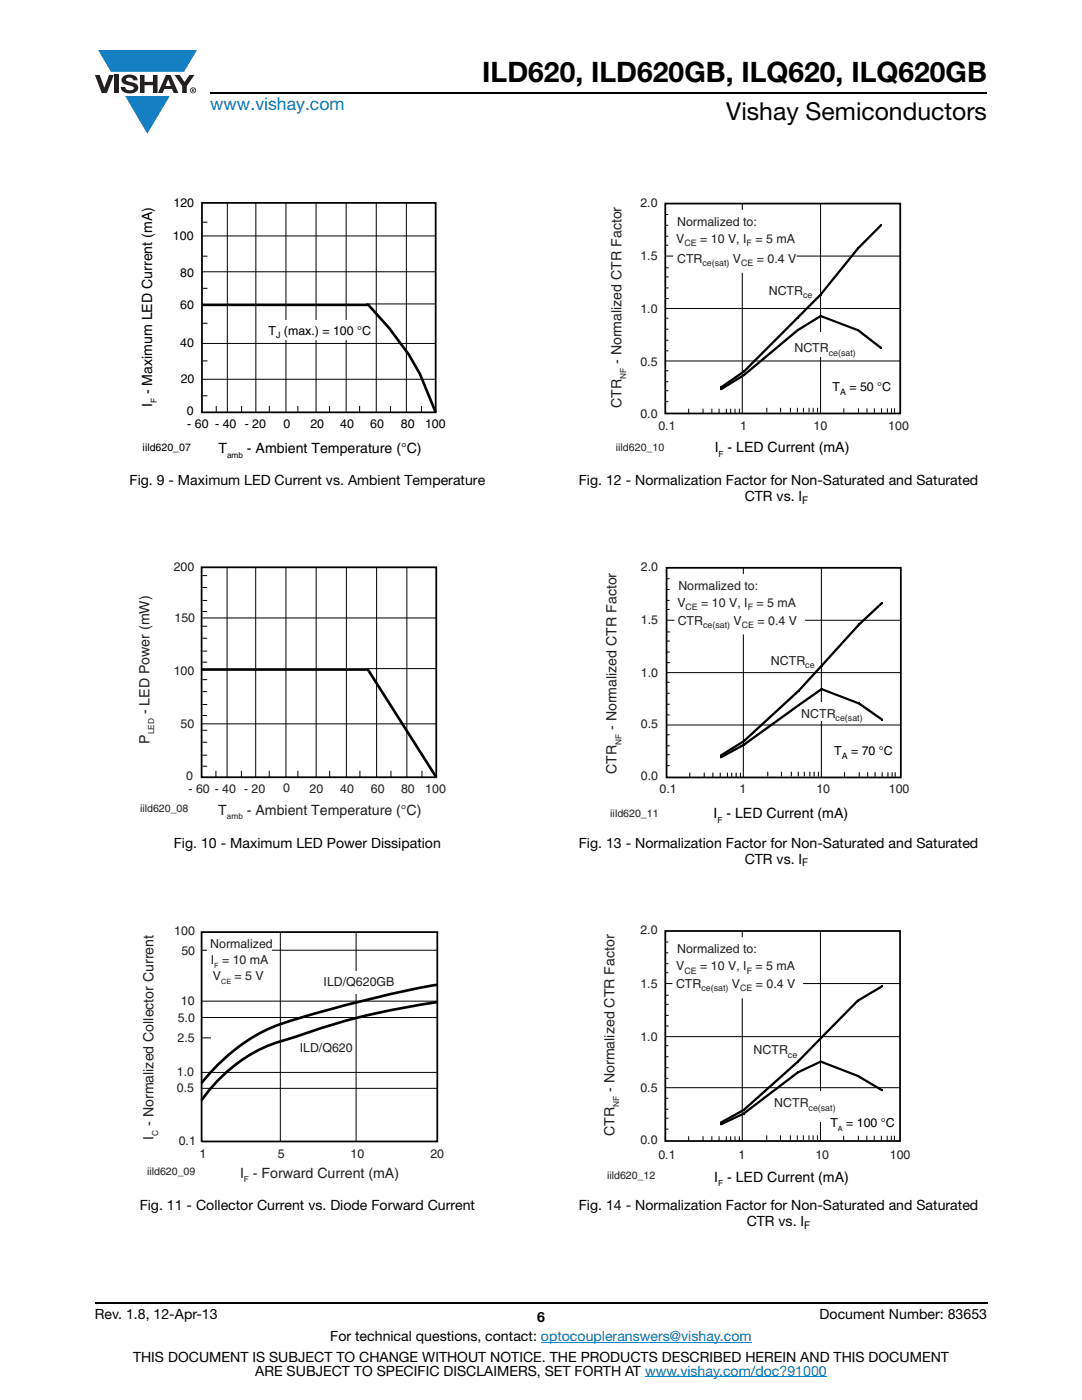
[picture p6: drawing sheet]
<svg xmlns="http://www.w3.org/2000/svg" width="216mm" height="279mm" viewBox="0 0 216 279" stroke-linecap="round" stroke-linejoin="round" font-family="sans-serif">
<g fill="#147fc3">
<path d="M19.6 10h19.7l-2.6 4.3h-1.1h-13.5z"/>
<path d="M25 19.2h8.9l-4.5 7.5z"/>
</g>
<g fill="#231f20">
<path d="M18.9 15h1l.9 2.5 1-2.5h.9l-1.4 3.6h-1z"/>
<path d="M22.9 15h.9v3.6h-.9z"/>
<path d="M24.6 15.3a2.1 2.1 0 0 1 2.8 .3l.1 .4h-.9a.79 .79 0 0 0-.7-.5 .79 .79 0 0 0-.8 .4l.3 .3 1 .2a1.08 1.08 0 0 1 1.2 1 1.08 1.08 0 0 1-1.1 1.2 1.73 1.73 0 0 1-2.4-1.2h.9a.96 .96 0 0 0 .8 .6 .96 .96 0 0 0 .9-.4 1.31 1.31 0 0 0-1.2-.6 1.03 1.03 0 0 1-1.1-.6 1.03 1.03 0 0 1 .2-1.1z"/>
<path d="M27.9 15h.9v1.3h1.7v-1.3h.9v3.6h-.9v-1.6h-1.7v1.6h-.9z"/>
<path d="M34.8 15h1.1l.9 1.4 1-1.4h1l-1.5 2.2v1.4h-.9v-1.4z"/>
<path d="M33.6 15.9l.5 1.3h-1.1zM33.1 15l-1.6 3.6h1l.3-.8h1.5l.3 .8h1l-1.6-3.6z"/>
<path d="M38.1 18a.46 .46 0 0 1 .9 0 .46 .46 0 0 1-.9 0zM37.9 18a.6 .6 0 0 0 1.2 0 .6 .6 0 0 0-1.2 0z"/>
<path d="M38.4 17.8h.2v.2h-.2zM38.3 17.7v.7h.1v-.3l.4 .3-.2-.3 .2-.2-.1-.2z"/>
</g>
<path d="M42 18.6h155M18.9 260h178.1" fill="none" stroke="#000" stroke-width=".36"/>
<path d="M107.9 267.9h42.1M128.7 274.8h36.3" fill="none" stroke="#007ec4" stroke-width=".2"/>
<path d="M40.3 40.5h46.6v41.8h-46.6z" fill="none" stroke="#000" stroke-width=".35"/>
<g fill="none" stroke="#000" stroke-width=".2">
<path d="M40.3 47.1h46.6M40.3 54.2h46.6M40.5 44.3h.9M40.5 51.1h.9M40.5 57.5h.9M45.4 40.5v41.8M51.1 40.5v41.8M57.1 40.5v41.8M63.1 40.5v41.8M69.1 40.5v41.8M75.1 40.5v41.8M81.1 40.5v41.8"/>
<path d="M40.3 68.5h46.6M40.3 75.7h46.6M40.5 64.5h.9M40.5 72h.9M40.5 79h.9M73 60.7h13.9M43.1 81v1.3M48.2 81v1.3M53.7 81v1.3M59.4 81v1.3M65.8 81v1.3M71.8 81v1.3"/>
<path d="M77.9 81v1.3M84.1 81v1.3"/>
</g>
<path d="M40.3 60.8h33.2l4.1 4.6 4 5.3 2.2 3.9 3.1 7.7" fill="none" stroke="#000" stroke-width=".53"/>
<path d="M52.3 64h19v3.8h-19z" fill="#fff"/>
<path d="M40.2 113.2h46.9v41.9h-46.9zM40.2 186h47.1v41.8h-47.1z" fill="none" stroke="#000" stroke-width=".35"/>
<g fill="none" stroke="#000" stroke-width=".2">
<path d="M40.4 119.8h.9M40.4 117.3h.9M40.4 114.9h.9M45.3 113.2v41.9M51 113.2v41.9M57.1 113.2v41.9M63.1 113.2v41.9M69.1 113.2v41.9M75.1 113.2v41.9M81.2 113.2v41.9M40.4 123.3h46.8M40.4 122h.9"/>
<path d="M40.4 129.9h.9M40.4 132.1h.9M40.4 127.4h.9M40.4 125h.9M40.4 138h.9M40.4 135.6h.9M73.2 133.4h14M40.2 144.5h46.9M40.4 150.7h.9M40.4 152.9h.9M40.4 148.1h.9M40.4 145.7h.9"/>
<path d="M40.4 140.6h.9M40.4 142.8h.9M43.1 153.8v1.3M48.2 153.8v1.3M53.7 153.8v1.3M59.4 153.8v1.3M65.8 153.8v1.3M71.8 153.8v1.3M78 153.8v1.3M84.2 153.8v1.3M71.1 186v41.8"/>
</g>
<path d="M40.2 133.6h33.2l13.7 21.5" fill="none" stroke="#000" stroke-width=".53"/>
<path d="M69.8 193.9h1.9v4.4h-1.9z" fill="#fff"/>
<path d="M40.1 199.8h47.1M40.2 189.6h47.1M55.9 186v41.8M40.1 214h47.1M40.2 203.1h47.1M40.2 217.2h47.1M40.3 207.1h1.8" fill="none" stroke="#000" stroke-width=".2"/>
<path d="M87.3 196.5a247.4 247.4 0 0 0-31.4 7.9 37 37 0 0 0-15.7 11.7M87.3 200a144.6 144.6 0 0 0-30.1 7.5 30.5 30.5 0 0 0-17 12.1" fill="none" stroke="#000" stroke-width=".53"/>
<path d="M41.4 187.6h12.9v11.5h-12.9z" fill="#fff"/>
<g fill="#000">
<path d="M163.6 58.6h.3v.4l-4.6 4.6h-.3v-.4zM163.6 58.6h.3v.4h-.3zM171.1 49.3h.3v.4l-7.5 9.3h-.3v-.4zM171.1 49.3h.3v.4h-.3zM175.7 44.7h.3v.4l-4.6 4.6h-.3v-.4zM175.7 44.7h.3v.4h-.3zM143.7 77.5h.3v.4h-.3zM143.7 77.1h.3v.4h-.3zM143.7 77.5l4.6-2.8h.3v.3l-4.6 2.9h-.3zM148.3 74.7h.3v.3h-.3zM143.7 77.1l4.6-3.2h.3v.4l-4.6 3.2h-.3zM148.3 73.9h.3v.4h-.3z"/>
<path d="M148.3 74.6l10.7-8.9h.3v.4l-10.7 8.9h-.3zM159 65.7h.3v.4h-.3zM159 63.2h.3v.4l-10.7 10.7h-.3v-.4zM159 63.2h.3v.4h-.3zM159 65.7l4.6-2.8h.3v.3l-4.6 2.9h-.3zM163.6 62.9l7.8 2.8v.4l-7.8-2.9zM163.6 62.9h.3v.3h-.3zM171.1 65.7h.3l4.6 3.6v.4h-.3l-4.6-3.6zM171.1 65.7h.3v.4h-.3zM175.7 69.3h.3v.4h-.3z"/>
</g>
<g fill="none" stroke="#000" stroke-width=".2">
<path d="M132.8 42.8h.6zM132.8 45h.6zM132.8 47.1h.6zM132.8 48.9h.6zM132.8 51.1h46.8zM148.1 40.6v41.9zM163.7 40.6v41.9zM132.8 61.6h46.8zM132.8 72h46.8zM137.4 81.6v.9zM140.3 81.6v.9zM142 81.6v.9z"/>
<path d="M143.5 81.6v.9zM144.9 81.6v.9zM145.8 81.6v.9zM146.7 81.6v.9zM147.5 81.6v.9z"/>
</g>
<path d="M148.1 40.6v41.9M163.7 40.6v41.9" fill="none" stroke="#808080" stroke-width=".2"/>
<path d="M132.8 40.6h46.8v41.9h-46.8z" fill="none" stroke="#000" stroke-width=".35"/>
<g fill="#fff">
<path d="M134.3 41.9h27.1v9.4v-.9h-2.4l-.1 4h-24.6z"/>
<path d="M162.6 66.4h2.3v4.8h-2.3z"/>
</g>
<g fill="none" stroke="#000" stroke-width=".2">
<path d="M132.8 53.4h.6zM132.8 55.3h.6zM132.8 57.5h.6zM132.8 59.6h.6zM132.8 74h.6zM132.8 76.2h.6zM132.8 78h.6zM132.8 63.5h.6zM132.8 65.7h.6zM132.8 67.9h.6zM132.8 70h.6zM132.8 80.2h.6z"/>
<path d="M153 81.4v.9zM155.7 81.4v.9zM157.7 81.4v.9zM159.1 81.4v.9zM160.3 81.4v.9zM161.4 81.4v.9zM162.3 81.4v.9zM163.1 81.4v.9zM168.4 81.5v.9zM171.3 81.5v.9zM173 81.5v.9zM174.5 81.5v.9z"/>
<path d="M175.9 81.5v.9zM177.1 81.5v.9zM177.9 81.5v.9zM178.5 81.5v.9zM133 115.5h.6zM133 117.7h.6zM133 119.8h.6zM148.3 113.3v41.8zM148.3 113.3v41.8M163.9 113.3v41.8zM163.9 113.3v41.8M133 121.6h.6z"/>
<path d="M133 123.8h46.8zM133 134.2h46.8zM133 144.7h46.8zM137.7 154.2v.9zM140.5 154.2v.9zM142.3 154.2v.9zM143.7 154.2v.9zM145.1 154.2v.9zM146 154.2v.9zM146.9 154.2v.9zM147.7 154.2v.9z"/>
</g>
<path d="M147.7 154.2v.9zM146.9 154.2v.9zM146 154.2v.9zM145.1 154.2v.9zM143.7 154.2v.9zM142.3 154.2v.9zM140.5 154.2v.9zM137.7 154.2v.9z" fill="#000"/>
<path d="M133 113.3h46.7v41.9h-46.7z" fill="none" stroke="#000" stroke-width=".35"/>
<g fill="#fff">
<path d="M134.6 114.6h25.9l.1 12h-26z"/>
<path d="M162.8 140.2h2.2v3.7h-2.2z"/>
</g>
<g fill="none" stroke="#000" stroke-width=".2">
<path d="M133.1 136.2h.5zM133.1 138.4h.5zM133.1 126.1h.6zM133.1 127.9h.6zM133.1 130.1h.6zM133.1 132.2h.6zM133.1 146.6h.5zM133.1 148.8h.5zM133.1 150.6h.5zM133.1 152.8h.5zM133.1 140.6h.5zM133.1 142.7h.5z"/>
<path d="M153.2 154v.9zM155.9 154v.9zM157.9 154v.9zM159.3 154v.9zM160.5 154v.9zM161.6 154v.9zM162.4 154v.9zM163.3 154v.9zM168.5 154.1v.9zM171.4 154.1v.9zM173.1 154.1v.9zM174.6 154.1v.9z"/>
<path d="M176 154.1v.9zM177.2 154.1v.9zM178 154.1v.9zM178.6 154.1v.9zM132.8 188h.6zM132.8 190.2h.6zM132.8 192.3h.6zM132.8 194.1h.6zM132.8 196.3h46.8zM148.1 185.8v41.9zM163.7 185.8v41.9zM132.8 206.9h46.8z"/>
<path d="M132.8 217.1h46.8zM137.4 226.8v.9zM140.3 226.8v.9zM142 226.8v.9zM143.5 226.8v.9zM144.9 226.8v.9zM145.8 226.8v.9zM146.7 226.8v.9zM147.5 226.8v.9z"/>
</g>
<g fill="#000">
<path d="M148.3 147.7l10.9-10h.3v.4l-10.9 10h-.3zM159.2 137.7h.3v.4h-.3zM159.2 140.6l4.6-3.2h.3v.3l-4.6 3.2h-.3zM163.8 137.4l7.8 2.8v.4h-.3l-7.5-2.9zM163.8 137.3h.3v.4h-.3zM163.8 132.7h.3v.3l-4.6 5.1h-.3v-.4zM163.8 132.7h.3v.4h-.3zM171.3 124.5h.3v.3l-7.5 8.3h-.3v-.4zM171.3 124.5h.3v.3h-.3zM171.3 124.5l4.6-4.3h.2v.3l-4.5 4.3h-.3zM175.9 120.2h.2v.3h-.2zM143.7 151h.3v.3h-.3z"/>
<path d="M143.7 150.6h.3v.4h-.3zM143.7 151l4.6-2.5h.3v.3l-4.6 2.5h-.3zM148.3 148.5h.3v.3h-.3zM143.7 150.6l4.6-2.9h.3v.4l-4.6 2.9h-.3zM148.3 147.7h.3v.4h-.3zM148.3 148.5l10.9-7.9h.3v.3l-10.9 7.9h-.3zM159.2 140.6h.3v.3h-.3zM171.3 140.2h.3l4.5 3.2v.4h-.2l-4.6-3.2zM171.3 140.2h.3v.4h-.3zM175.9 143.4h.2v.4h-.2zM171 199.5h.3v.4l-7.4 7.5h-.3v-.4zM171 199.5h.3v.4h-.3z"/>
<path d="M171 199.5l4.9-2.8h.2v.3l-4.8 2.9h-.3zM175.9 196.7h.2v.3h-.2zM148.3 222.1l10.8-8.3h.3v.4l-10.9 8.2h-.2zM159.1 213.8h.3v.4h-.3zM148.3 221.3l10.8-9.6h.3v.3l-10.9 9.7h-.2zM159.1 211.7h.3v.3h-.3zM159.1 213.8l4.5-2.1h.3v.3l-4.5 2.2h-.3zM163.6 211.7l7.7 2.8v.4l-7.7-2.9zM163.6 211.7h.3v.3h-.3zM163.6 207h.3v.4l-4.5 4.6h-.3v-.3zM163.6 207h.3v.4h-.3zM171 214.5h.3l4.8 2.9v.4h-.2l-4.9-2.9z"/>
<path d="M171 214.5h.3v.4h-.3zM175.9 217.4h.2v.4h-.2zM143.7 224.2h.3v.4h-.3zM143.7 223.8h.3v.4h-.3zM143.7 224.2l4.6-2.1h.3v.3l-4.6 2.2h-.3zM148.3 222.1h.3v.3h-.3zM143.7 223.8l4.6-2.5h.3v.4l-4.6 2.5h-.3zM148.3 221.3h.3v.4h-.3z"/>
<path d="M178.6 154.1v.9zM178 154.1v.9zM177.2 154.1v.9zM176 154.1v.9zM174.6 154.1v.9zM173.1 154.1v.9zM171.4 154.1v.9zM168.5 154.1v.9zM163.3 154v.9zM162.4 154v.9zM161.6 154v.9zM160.5 154v.9zM159.3 154v.9zM157.9 154v.9zM155.9 154v.9zM153.2 154v.9z"/>
</g>
<path d="M148.1 185.8v41.9M163.7 185.8v41.9" fill="none" stroke="#808080" stroke-width=".2"/>
<path d="M132.8 185.8h46.8v41.9h-46.8z" fill="none" stroke="#000" stroke-width=".35"/>
<g fill="#fff">
<path d="M134.2 187.1h26l.1 12.1h-26.1z"/>
<path d="M162.6 217.7h2.3v6.1h-2.3z"/>
</g>
<g fill="none" stroke="#000" stroke-width=".2">
<path d="M132.8 198.6h.6zM132.8 219.2h.6zM132.8 208.7h.6zM132.8 210.9h.6zM132.8 213.1h.6zM132.8 215.2h.6zM132.8 200.4h.6zM132.8 202.6h.6zM132.8 204.8h.6zM132.8 221.4h.6zM132.8 223.2h.6zM132.8 225.3h.6z"/>
<path d="M153 226.6v.9zM155.7 226.6v.9zM157.7 226.6v.9zM159.1 226.6v.9zM160.3 226.6v.9zM161.4 226.6v.9zM162.2 226.6v.9zM163.1 226.6v.9zM168.3 226.7v.9zM171.3 226.7v.9zM173 226.7v.9zM174.4 226.7v.9z"/>
<path d="M175.9 226.7v.9zM177 226.7v.9zM177.9 226.7v.9zM178.5 226.7v.9z"/>
</g>
<text font-size="5.6" x="96.2" y="16.4">ILD620, ILD620GB, ILQ620, ILQ620GB</text>
<text font-size="4.9" x="144.9" y="24">Vishay Semiconductors</text>
<text font-size="3.5" fill="#007ec4" x="42" y="21.9">www.vishay.com</text>
<g font-size="2.8" fill="#231f20">
<text x="124" y="72.7" transform="rotate(-90 124 72.7)">- Normalized CTR Factor</text>
<text x="124" y="81.4" transform="rotate(-90 124 81.4)">CTR</text>
<text x="29.8" y="142.5" transform="rotate(-90 29.8 142.5)">- LED Power (mW)</text>
<text x="29.8" y="148.4" transform="rotate(-90 29.8 148.4)">P</text>
<text x="123" y="145.7" transform="rotate(-90 123 145.7)">- Normalized CTR Factor</text>
<text x="123" y="154.5" transform="rotate(-90 123 154.5)">CTR</text>
<text x="43.5" y="162.6">T</text>
<text x="49.3" y="162.6">- Ambient Temperature (°C)</text>
<text x="122.6" y="217.9" transform="rotate(-90 122.6 217.9)">- Normalized CTR Factor</text>
<text x="30.6" y="227.4" transform="rotate(-90 30.6 227.4)">I - Normalized Collector Current</text>
<text x="122.6" y="226.7" transform="rotate(-90 122.6 226.7)">CTR</text>
<text x="47.9" y="235">I - Forward Current (mA)</text>
</g>
<g font-size="2.8">
<text x="30.3" y="81.2" transform="rotate(-90 30.3 81.2)">I - Maximum LED Current (mA)</text>
<text x="43.6" y="90.4">T</text>
<text x="49.3" y="90.4">- Ambient Temperature (°C)</text>
<text x="142.6" y="90.2">I - LED Current (mA)</text>
<text x="25.9" y="96.8">Fig. 9 - Maximum LED Current vs. Ambient Temperature</text>
<text x="115.5" y="96.8">Fig. 12 - Normalization Factor for Non-Saturated and Saturated</text>
<text x="148.6" y="100">CTR vs. I</text>
<text x="142.4" y="163.3">I - LED Current (mA)</text>
<text x="34.7" y="169.2">Fig. 10 - Maximum LED Power Dissipation</text>
<text x="115.5" y="169.2">Fig. 13 - Normalization Factor for Non-Saturated and Saturated</text>
<text x="148.6" y="172.3">CTR vs. I</text>
<text x="142.5" y="235.8">I - LED Current (mA)</text>
<text x="27.9" y="241.5">Fig. 11 - Collector Current vs. Diode Forward Current</text>
<text x="115.5" y="241.5">Fig. 14 - Normalization Factor for Non-Saturated and Saturated</text>
<text x="149" y="244.7">CTR vs. I</text>
<text x="18.9" y="263.3">Rev. 1.8, 12-Apr-13</text>
<text x="107.2" y="263.8">6</text>
<text x="163.6" y="263.3">Document Number: 83653</text>
<text x="65.9" y="267.7">For technical questions, contact: optocoupleranswers@vishay.com</text>
<text x="26.5" y="271.7">THIS DOCUMENT IS SUBJECT TO CHANGE WITHOUT NOTICE. THE PRODUCTS DESCRIBED HEREIN AND THIS DOCUMENT</text>
<text x="50.9" y="274.6">ARE SUBJECT TO SPECIFIC DISCLAIMERS, SET FORTH AT www.vishay.com/doc?91000</text>
</g>
<g font-size="2.5">
<text x="34.6" y="41.3">120</text>
<text x="34.5" y="47.9">100</text>
<text x="35.9" y="55.2">80</text>
<text x="35.9" y="61.7">60</text>
<text x="35.9" y="69.3">40</text>
<text x="53.6" y="66.8">T (max.) = 100 °C</text>
<text x="36.1" y="76.5">20</text>
<text x="37.3" y="82.8">0</text>
<text x="166.1" y="78.1">T</text>
<text x="169.5" y="78.1">= 50 °C</text>
<text x="37.4" y="85.5">- 60 - 40 - 20</text>
<text x="56.6" y="85.5">0</text>
<text x="61.9" y="85.5">20</text>
<text x="67.9" y="85.5">40</text>
<text x="73.9" y="85.5">60</text>
<text x="80" y="85.5">80</text>
<text x="84.8" y="85.5">100</text>
<text x="166.5" y="150.7">T</text>
<text x="169.8" y="150.7">= 70 °C</text>
<text x="165.7" y="224.8">T = 100 °C</text>
</g>
<g font-size="2.5" fill="#231f20">
<text x="127.8" y="41.3">2.0</text>
<text x="135.1" y="45">Normalized to:</text>
<text x="127.8" y="51.9">1.5</text>
<text x="134.9" y="48.4">V</text>
<text x="135.1" y="52.4">CTR</text>
<text x="139.7" y="48.4">= 10 V, I</text>
<text x="146.3" y="52.4">V</text>
<text x="150.7" y="48.4">= 5 mA</text>
<text x="151" y="52.4">= 0.4 V</text>
<text x="153.4" y="58.9">NCTR</text>
<text x="127.8" y="62.5">1.0</text>
<text x="158.5" y="70.3">NCTR</text>
<text x="127.8" y="73.1">0.5</text>
<text x="127.8" y="83.4">0.0</text>
<text x="131.4" y="85.9">0.1</text>
<text x="147.7" y="85.9">1</text>
<text x="162.3" y="85.9">10</text>
<text x="177.2" y="85.9">100</text>
<text x="127.9" y="113.9">2.0</text>
<text x="34.7" y="114">200</text>
<text x="135.4" y="117.7">Normalized to:</text>
<text x="34.8" y="124.1">150</text>
<text x="127.9" y="124.5">1.5</text>
<text x="135.2" y="121.1">V</text>
<text x="135.2" y="124.7">CTR</text>
<text x="139.9" y="121.1">= 10 V, I</text>
<text x="146.4" y="124.7">V</text>
<text x="151" y="121.1">= 5 mA</text>
<text x="151.2" y="124.7">= 0.4 V</text>
<text x="34.7" y="134.8">100</text>
<text x="127.9" y="135.1">1.0</text>
<text x="153.8" y="132.7">NCTR</text>
<text x="159.9" y="143.3">NCTR</text>
<text x="36" y="145.3">50</text>
<text x="127.9" y="145.4">0.5</text>
<text x="37.1" y="155.7">0</text>
<text x="127.9" y="155.6">0.0</text>
<text x="37.6" y="158.2">- 60 - 40 - 20</text>
<text x="56.5" y="158.1">0</text>
<text x="61.8" y="158.2">20</text>
<text x="67.9" y="158.2">40</text>
<text x="74" y="158.2">60</text>
<text x="80" y="158.2">80</text>
<text x="84.9" y="158.2">100</text>
<text x="131.6" y="158.3">0.1</text>
<text x="147.6" y="158.3">1</text>
<text x="162.9" y="158.3">10</text>
<text x="177.4" y="158.3">100</text>
<text x="34.8" y="186.7">100</text>
<text x="36.2" y="190.6">50</text>
<text x="41.9" y="189.2">Normalized</text>
<text x="127.8" y="186.5">2.0</text>
<text x="135.1" y="190.2">Normalized to:</text>
<text x="42.1" y="192.4">I = 10 mA</text>
<text x="42.5" y="195.6">V</text>
<text x="46.8" y="195.6">= 5 V</text>
<text x="64.6" y="196.8">ILD/Q620GB</text>
<text x="127.8" y="197.1">1.5</text>
<text x="134.9" y="197.1">CTR</text>
<text x="134.9" y="193.6">V</text>
<text x="139.7" y="193.6">= 10 V, I</text>
<text x="146" y="197.1">V</text>
<text x="150.8" y="193.6">= 5 mA</text>
<text x="150.8" y="197.1">= 0.4 V</text>
<text x="35.5" y="204">5.0</text>
<text x="36.1" y="200.6">10</text>
<text x="35.4" y="207.9">2.5</text>
<text x="59.8" y="210">ILD/Q620</text>
<text x="127.8" y="207.7">1.0</text>
<text x="35.3" y="214.7">1.0</text>
<text x="150.4" y="210.4">NCTR</text>
<text x="35.3" y="218">0.5</text>
<text x="127.8" y="218">0.5</text>
<text x="154.5" y="221">NCTR</text>
<text x="35.7" y="228.6">0.1</text>
<text x="39.8" y="231.2">1</text>
<text x="55.4" y="231">5</text>
<text x="70" y="231.2">10</text>
<text x="85.9" y="231.2">20</text>
<text x="127.8" y="228.2">0.0</text>
<text x="131.4" y="231.2">0.1</text>
<text x="147.4" y="231.2">1</text>
<text x="162.7" y="231.2">10</text>
<text x="177.6" y="231.2">100</text>
</g>
<g font-size="2.1">
<text x="28.5" y="90.1">iild620_07</text>
<text x="160.1" y="100.5">F</text>
<text x="160.1" y="172.8">F</text>
<text x="160.5" y="245.2">F</text>
</g>
<g font-size="2.1" fill="#231f20">
<text x="122.9" y="90.1">iild620_10</text>
<text x="28" y="162">iild620_08</text>
<text x="121.8" y="163">iild620_11</text>
<text x="29.3" y="234.5">iild620_09</text>
<text x="121.1" y="235.2">iild620_12</text>
</g>
<g font-size="1.8" fill="#231f20">
<text x="136.6" y="49.1">CE</text>
<text x="140.2" y="53.2">ce(sat)</text>
<text x="147.9" y="53.2">CE</text>
<text x="149" y="49.1">F</text>
<text x="160.3" y="59.6">ce</text>
<text x="165.4" y="71">ce(sat)</text>
<text x="136.8" y="121.8">CE</text>
<text x="140.3" y="125.4">ce(sat)</text>
<text x="148" y="125.4">CE</text>
<text x="149.2" y="121.8">F</text>
<text x="160.7" y="133.4">ce</text>
<text x="166.7" y="144">ce(sat)</text>
<text x="136.6" y="194.3">CE</text>
<text x="140" y="197.8">ce(sat)</text>
<text x="147.7" y="197.8">CE</text>
<text x="149" y="194.3">F</text>
<text x="157.2" y="211.1">ce</text>
<text x="161.3" y="221.7">ce(sat)</text>
</g>
<g font-size="1.8">
<text x="55.1" y="67.5">J</text>
<text x="167.6" y="78.8">A</text>
<text x="168" y="151.4">A</text>
</g>
<g font-size="1.6" fill="#231f20">
<text x="124.9" y="75.6" transform="rotate(-90 124.9 75.6)">NF</text>
<text x="30.8" y="146.5" transform="rotate(-90 30.8 146.5)">LED</text>
<text x="124" y="148.7" transform="rotate(-90 124 148.7)">NF</text>
<text x="45.3" y="163.5">amb</text>
<text x="123.5" y="220.9" transform="rotate(-90 123.5 220.9)">NF</text>
<text x="31.6" y="226.7" transform="rotate(-90 31.6 226.7)">C</text>
<text x="48.7" y="236">F</text>
</g>
<g font-size="1.6">
<text x="31.3" y="80.5" transform="rotate(-90 31.3 80.5)">F</text>
<text x="45.3" y="91.3">amb</text>
<text x="143.4" y="91.2">F</text>
<text x="143.2" y="164.2">F</text>
<text x="143.3" y="236.8">F</text>
</g>
<g font-size="1.4" fill="#231f20">
<text x="42.7" y="193.2">F</text>
<text x="44.1" y="196.4">CE</text>
</g>
<text font-size="1.4" x="167.2" y="225.6">A</text>
</svg>
